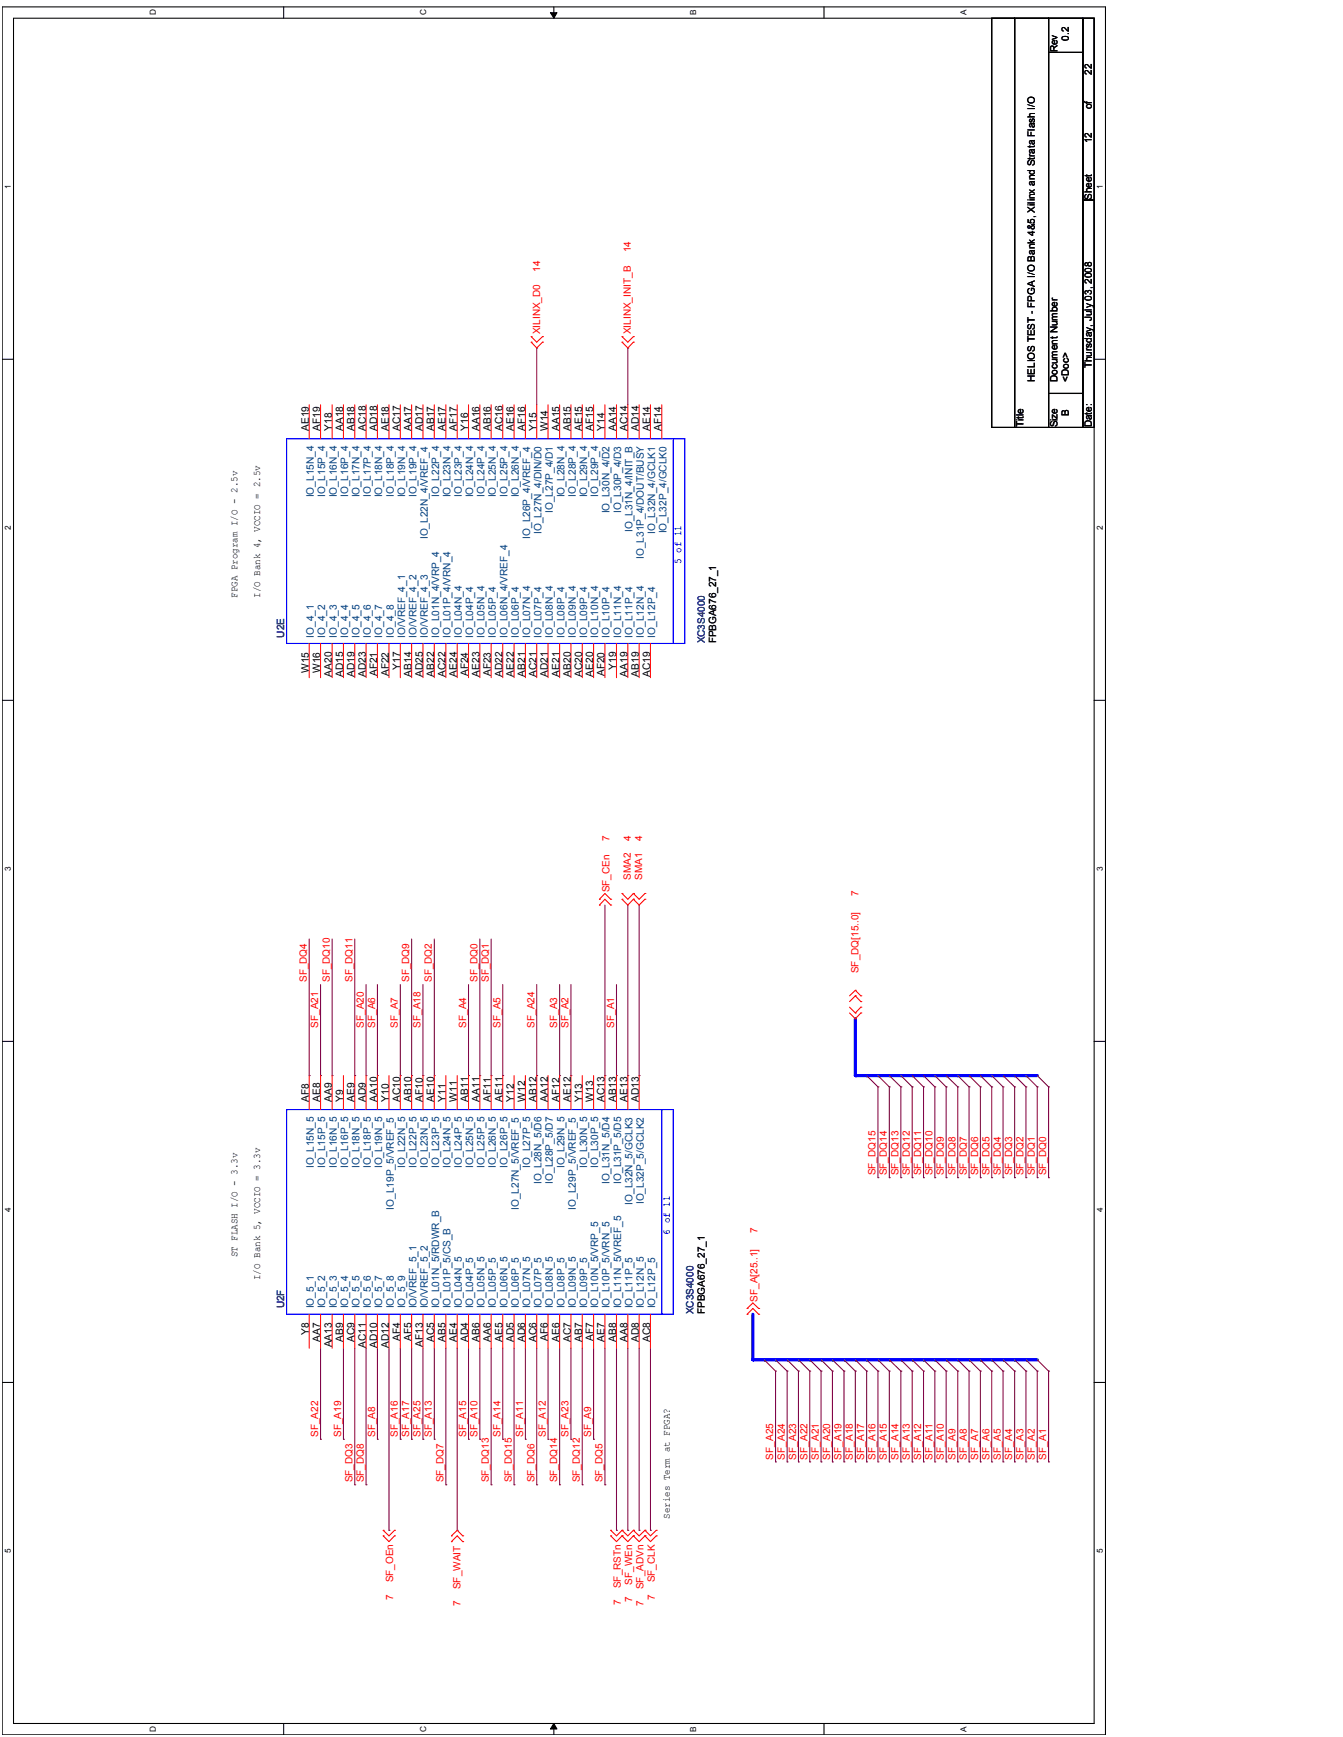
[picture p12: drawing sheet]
<svg xmlns="http://www.w3.org/2000/svg" width="216mm" height="279mm" viewBox="0 0 216 279" stroke-linecap="round" stroke-linejoin="round" font-family="sans-serif">
<path d="M.4 1.1h177.3v277.9h-177.3zM2.2 2.9h173.7v274.3h-173.7z" fill="none" stroke="#000" stroke-width=".17"/>
<g fill="#fff">
<path d="M.6 249.1h1.4v.7h-1.4z"/>
<path d="M176.1 249.1h1.5v.7h-1.5z"/>
</g>
<path d="M.4 222.4h1.8M175.9 222.4h1.8" fill="none" stroke="#000" stroke-width=".17"/>
<g fill="#fff">
<path d="M.6 194.2h1.4v.7h-1.4z"/>
<path d="M176.1 194.2h1.5v.7h-1.5z"/>
</g>
<path d="M.4 167.5h1.8M175.9 167.5h1.8" fill="none" stroke="#000" stroke-width=".17"/>
<g fill="#fff">
<path d="M.6 139.4h1.4v.7h-1.4z"/>
<path d="M176.1 139.4h1.5v.7h-1.5z"/>
</g>
<path d="M.4 112.6h1.8M175.9 112.6h1.8" fill="none" stroke="#000" stroke-width=".17"/>
<g fill="#fff">
<path d="M.6 84.5h1.4v.7h-1.4z"/>
<path d="M176.1 84.5h1.5v.7h-1.5z"/>
</g>
<path d="M.4 57.8h1.8M175.9 57.8h1.8" fill="none" stroke="#000" stroke-width=".17"/>
<g fill="#fff">
<path d="M.6 29.6h1.4v.8h-1.4z"/>
<path d="M176.1 29.6h1.5v.8h-1.5z"/>
<path d="M23.9 277.7h1.5v.9h-1.5z"/>
<path d="M23.9 1.5h1.5v1h-1.5z"/>
<path d="M67.3 277.7h1.5v.9h-1.5z"/>
<path d="M67.3 1.5h1.5v1h-1.5z"/>
</g>
<path d="M45.6 1.1v1.8M45.6 277.2v1.8" fill="none" stroke="#000" stroke-width=".17"/>
<g fill="#fff">
<path d="M110.7 277.7h1.5v.9h-1.5z"/>
<path d="M110.7 1.6h1.5v.9h-1.5z"/>
</g>
<path d="M89 1.1v1.8M89 277.2v1.8" fill="none" stroke="#000" stroke-width=".17"/>
<path d="M88.5 2h1l-.5 .9zM89 277.2l.5 .9h-1z" fill="#000"/>
<path d="M88.5 2h1l-.5 .9zM89 277.2l.5 .9h-1z" fill="none" stroke="#000" stroke-width=".16"/>
<g fill="#fff">
<path d="M154.2 277.7h1.5v.9h-1.5z"/>
<path d="M154.2 1.6h1.5v.9h-1.5z"/>
</g>
<path d="M132.5 1.1v1.8M132.5 277.2v1.8" fill="none" stroke="#000" stroke-width=".17"/>
<path d="M86.3 56h.1M86.3 56v9.1M100.9 56h.1M100.9 56v9.1" fill="none" stroke="#800040" stroke-width=".17"/>
<path d="M137.5 163.9v9.1" fill="none" stroke="#00f" stroke-width=".51"/>
<circle cx="137.5" cy="173" r=".25" fill="#00f"/>
<path d="M121 211.4v7.3" fill="none" stroke="#00f" stroke-width=".51"/>
<circle cx="121" cy="218.7" r=".25" fill="#00f"/>
<g fill="none" stroke="#800040" stroke-width=".17">
<path d="M49.7 151v22M51.5 158.4v14.6M53.4 151v22M57 151v22M58.9 158.4v14.6M60.7 158.4v14.6M64.4 158.4v14.6M66.2 151v22M68 158.4v14.6M69.8 151v22M75.3 158.4v14.6M77.1 151v22"/>
<path d="M79 151v22M80.8 158.4v14.6M86.3 158.4v14.6M90 158.4v14.6M91.8 158.4v14.6M97.2 145.6v27.4M99.1 158.4v14.6M49.7 173h.1M51.5 173h.1M53.4 173h.1M57 173h.1M58.9 173h.1"/>
<path d="M60.7 173h.1M64.4 173h.1M66.2 173h.1M68 173h.1M69.8 173h.1M75.3 173h.1M77.1 173h.1M79 173h.1M80.8 173h.1M86.3 173h.1M90 173h.1M91.8 173h.1"/>
<path d="M97.2 173h.1M99.1 173h.1M51.5 216.9v14.6M55.2 216.9v14.6M57 216.9v21.9M58.9 216.9v21.9M60.7 216.9v14.6M62.5 216.9v29.3M64.4 216.9v14.6M66.2 216.9v14.6M68 216.9v14.6M69.8 216.9v14.6"/>
<path d="M71.7 216.9v21.9M73.5 216.9v29.3M75.3 216.9v14.6M77.1 216.9v14.6M79 216.9v21.9M80.8 216.9v14.6M82.6 216.9v21.9M84.5 216.9v14.6M86.3 216.9v21.9M88.1 216.9v14.6M90 216.9v21.9M91.8 216.9v14.6"/>
<path d="M93.6 216.9v21.9M95.4 216.9v14.6M97.2 216.9v21.9M99.1 216.9v29.3M100.9 216.9v29.3M102.7 216.9v29.3M104.6 216.9v29.3M51.5 231.5h.1M55.2 231.5h.1M57 238.8h.1M58.9 238.8h.1M60.7 231.5h.1"/>
<path d="M64.4 231.5h.1M66.2 231.5h.1M68 231.5h.1M69.8 231.5h.1M71.7 238.8h.1M75.3 231.5h.1M77.1 231.5h.1M79 238.8h.1M80.8 231.5h.1M82.6 238.8h.1M84.5 231.5h.1M86.3 238.8h.1"/>
<path d="M88.1 231.5h.1M90 238.8h.1M91.8 231.5h.1M93.6 238.8h.1M95.4 231.5h.1M97.2 238.8h.1M124.7 235.2h.1M124.7 220.5v14.7M126.5 235.2h.1M126.5 220.5v14.7M128.4 235.2h.1M128.4 220.5v14.7"/>
<path d="M130.2 235.2h.1M130.2 220.5v14.7M132 235.2h.1M132 220.5v14.7M133.8 235.2h.1M133.8 220.5v14.7M135.7 235.2h.1M135.7 220.5v14.7M137.5 235.2h.1M137.5 220.5v14.7M139.3 235.2h.1M139.3 220.5v14.7"/>
<path d="M141.1 235.2h.1M141.1 220.5v14.7M143 235.2h.1M143 220.5v14.7M144.8 235.2h.1M144.8 220.5v14.7M146.6 235.2h.1M146.6 220.5v14.7M148.5 235.2h.1M148.5 220.5v14.7M150.3 235.2h.1M150.3 220.5v14.7"/>
<path d="M152.1 235.2h.1M152.1 220.5v14.7M154 235.2h.1M154 220.5v14.7M155.8 235.2h.1M155.8 220.5v14.7M157.6 235.2h.1M157.6 220.5v14.7M159.4 235.2h.1M159.4 220.5v14.7M161.2 235.2h.1M161.2 220.5v14.7"/>
<path d="M163.1 235.2h.1M163.1 220.5v14.7M164.9 235.2h.1M164.9 220.5v14.7M166.8 235.2h.1M166.8 220.5v14.7M168.6 235.2h.1M168.6 220.5v14.7M62.5 246.2h.1M73.5 246.2h.1M99.1 246.2h.1M100.9 246.2h.1"/>
<path d="M102.7 246.2h.1M104.6 246.2h.1"/>
</g>
<path d="M121 218.7h1.9" fill="none" stroke="#00f" stroke-width=".51"/>
<circle cx="121" cy="218.7" r=".25" fill="#00f"/>
<path d="M135.7 218.7h1.8" fill="none" stroke="#00f" stroke-width=".51"/>
<circle cx="135.7" cy="218.7" r=".25" fill="#00f"/>
<path d="M144.8 218.7h1.8" fill="none" stroke="#00f" stroke-width=".51"/>
<circle cx="144.8" cy="218.7" r=".25" fill="#00f"/>
<path d="M157.6 218.7h1.8" fill="none" stroke="#00f" stroke-width=".51"/>
<circle cx="157.6" cy="218.7" r=".25" fill="#00f"/>
<path d="M161.2 218.7h1.9" fill="none" stroke="#00f" stroke-width=".51"/>
<circle cx="161.2" cy="218.7" r=".25" fill="#00f"/>
<path d="M164.9 218.7h1.9" fill="none" stroke="#00f" stroke-width=".51"/>
<circle cx="164.9" cy="218.7" r=".25" fill="#00f"/>
<path d="M163.1 218.7h1.8" fill="none" stroke="#00f" stroke-width=".51"/>
<circle cx="163.1" cy="218.7" r=".25" fill="#00f"/>
<path d="M159.4 218.7h1.8" fill="none" stroke="#00f" stroke-width=".51"/>
<circle cx="159.4" cy="218.7" r=".25" fill="#00f"/>
<path d="M148.5 218.7h1.8" fill="none" stroke="#00f" stroke-width=".51"/>
<circle cx="148.5" cy="218.7" r=".25" fill="#00f"/>
<path d="M152.1 218.7h1.9" fill="none" stroke="#00f" stroke-width=".51"/>
<circle cx="152.1" cy="218.7" r=".25" fill="#00f"/>
<path d="M155.8 218.7h1.8" fill="none" stroke="#00f" stroke-width=".51"/>
<circle cx="155.8" cy="218.7" r=".25" fill="#00f"/>
<path d="M154 218.7h1.8" fill="none" stroke="#00f" stroke-width=".51"/>
<circle cx="154" cy="218.7" r=".25" fill="#00f"/>
<path d="M150.3 218.7h1.8" fill="none" stroke="#00f" stroke-width=".51"/>
<circle cx="150.3" cy="218.7" r=".25" fill="#00f"/>
<path d="M146.6 218.7h1.9" fill="none" stroke="#00f" stroke-width=".51"/>
<circle cx="146.6" cy="218.7" r=".25" fill="#00f"/>
<path d="M139.3 218.7h1.8" fill="none" stroke="#00f" stroke-width=".51"/>
<circle cx="139.3" cy="218.7" r=".25" fill="#00f"/>
<path d="M143 218.7h1.8" fill="none" stroke="#00f" stroke-width=".51"/>
<circle cx="143" cy="218.7" r=".25" fill="#00f"/>
<path d="M141.1 218.7h1.9" fill="none" stroke="#00f" stroke-width=".51"/>
<circle cx="141.1" cy="218.7" r=".25" fill="#00f"/>
<path d="M137.5 218.7h1.8" fill="none" stroke="#00f" stroke-width=".51"/>
<circle cx="137.5" cy="218.7" r=".25" fill="#00f"/>
<path d="M126.5 218.7h1.9" fill="none" stroke="#00f" stroke-width=".51"/>
<circle cx="126.5" cy="218.7" r=".25" fill="#00f"/>
<path d="M130.2 218.7h1.8" fill="none" stroke="#00f" stroke-width=".51"/>
<circle cx="130.2" cy="218.7" r=".25" fill="#00f"/>
<path d="M133.8 218.7h1.9" fill="none" stroke="#00f" stroke-width=".51"/>
<circle cx="133.8" cy="218.7" r=".25" fill="#00f"/>
<path d="M132 218.7h1.8" fill="none" stroke="#00f" stroke-width=".51"/>
<circle cx="132" cy="218.7" r=".25" fill="#00f"/>
<path d="M128.4 218.7h1.8" fill="none" stroke="#00f" stroke-width=".51"/>
<circle cx="128.4" cy="218.7" r=".25" fill="#00f"/>
<path d="M124.7 218.7h1.8" fill="none" stroke="#00f" stroke-width=".51"/>
<circle cx="124.7" cy="218.7" r=".25" fill="#00f"/>
<path d="M122.9 218.7h1.8" fill="none" stroke="#00f" stroke-width=".51"/>
<circle cx="122.9" cy="218.7" r=".25" fill="#00f"/>
<g fill="none" stroke="#800040" stroke-width=".17">
<path d="M141.1 174.8v14.6M143 174.8v14.6M144.8 174.8v14.6M146.6 174.8v14.6M148.5 174.8v14.6M150.3 174.8v14.6M152.1 174.8v14.6M154 174.8v14.6M155.8 174.8v14.6M157.6 174.8v14.6M159.4 174.8v14.6M161.2 174.8v14.6"/>
<path d="M163.1 174.8v14.6M164.9 174.8v14.6M166.8 174.8v14.6M168.6 174.8v14.6M141.1 189.4h.1M143 189.4h.1M144.8 189.4h.1M146.6 189.4h.1M148.5 189.4h.1M150.3 189.4h.1M152.1 189.4h.1M154 189.4h.1"/>
<path d="M155.8 189.4h.1M157.6 189.4h.1M159.4 189.4h.1M161.2 189.4h.1M163.1 189.4h.1M164.9 189.4h.1M166.8 189.4h.1M168.6 189.4h.1"/>
</g>
<path d="M137.5 173h1.8" fill="none" stroke="#00f" stroke-width=".51"/>
<circle cx="137.5" cy="173" r=".25" fill="#00f"/>
<path d="M146.6 173h1.9" fill="none" stroke="#00f" stroke-width=".51"/>
<circle cx="146.6" cy="173" r=".25" fill="#00f"/>
<path d="M150.3 173h1.8" fill="none" stroke="#00f" stroke-width=".51"/>
<circle cx="150.3" cy="173" r=".25" fill="#00f"/>
<path d="M152.1 173h1.9" fill="none" stroke="#00f" stroke-width=".51"/>
<circle cx="152.1" cy="173" r=".25" fill="#00f"/>
<path d="M155.8 173h1.8" fill="none" stroke="#00f" stroke-width=".51"/>
<circle cx="155.8" cy="173" r=".25" fill="#00f"/>
<path d="M159.4 173h1.8" fill="none" stroke="#00f" stroke-width=".51"/>
<circle cx="159.4" cy="173" r=".25" fill="#00f"/>
<path d="M163.1 173h1.8" fill="none" stroke="#00f" stroke-width=".51"/>
<circle cx="163.1" cy="173" r=".25" fill="#00f"/>
<path d="M164.9 173h1.9" fill="none" stroke="#00f" stroke-width=".51"/>
<circle cx="164.9" cy="173" r=".25" fill="#00f"/>
<path d="M161.2 173h1.9" fill="none" stroke="#00f" stroke-width=".51"/>
<circle cx="161.2" cy="173" r=".25" fill="#00f"/>
<path d="M157.6 173h1.8" fill="none" stroke="#00f" stroke-width=".51"/>
<circle cx="157.6" cy="173" r=".25" fill="#00f"/>
<path d="M154 173h1.8" fill="none" stroke="#00f" stroke-width=".51"/>
<circle cx="154" cy="173" r=".25" fill="#00f"/>
<path d="M148.5 173h1.8" fill="none" stroke="#00f" stroke-width=".51"/>
<circle cx="148.5" cy="173" r=".25" fill="#00f"/>
<path d="M141.1 173h1.9" fill="none" stroke="#00f" stroke-width=".51"/>
<circle cx="141.1" cy="173" r=".25" fill="#00f"/>
<path d="M144.8 173h1.8" fill="none" stroke="#00f" stroke-width=".51"/>
<circle cx="144.8" cy="173" r=".25" fill="#00f"/>
<path d="M143 173h1.8" fill="none" stroke="#00f" stroke-width=".51"/>
<circle cx="143" cy="173" r=".25" fill="#00f"/>
<path d="M139.3 173h1.8" fill="none" stroke="#00f" stroke-width=".51"/>
<circle cx="139.3" cy="173" r=".25" fill="#00f"/>
<g fill="none" stroke="#800040" stroke-width=".17">
<path d="M100.9 145.6v27.4M102.7 145.6v27.4M100.9 173h.1M102.7 173h.1M139.3 173l1.8 1.8M141.1 174.8h.1M141.1 173l1.9 1.8M143 174.8h.1M143 173l1.8 1.8M144.8 174.8h.1M144.8 173l1.8 1.8M146.6 174.8h.1"/>
<path d="M146.6 173l1.9 1.8M148.5 174.8h.1M148.5 173l1.8 1.8M150.3 174.8h.1M150.3 173l1.8 1.8M152.1 174.8h.1M152.1 173l1.9 1.8M154 174.8h.1M154 173l1.8 1.8M155.8 174.8h.1M155.8 173l1.8 1.8M157.6 174.8h.1"/>
<path d="M157.6 173l1.8 1.8M159.4 174.8h.1M159.4 173l1.8 1.8M161.2 174.8h.1M161.2 173l1.9 1.8M163.1 174.8h.1M163.1 173l1.8 1.8M164.9 174.8h.1M164.9 173l1.9 1.8M166.8 174.8h.1M166.8 173l1.8 1.8M168.6 174.8h.1"/>
<path d="M122.9 218.7l1.8 1.8M124.7 218.7l1.8 1.8M126.5 218.7l1.9 1.8M128.4 218.7l1.8 1.8M130.2 218.7l1.8 1.8M132 218.7l1.8 1.8M133.8 218.7l1.9 1.8M135.7 218.7l1.8 1.8M137.5 218.7l1.8 1.8M139.3 218.7l1.8 1.8M141.1 218.7l1.9 1.8M143 218.7l1.8 1.8"/>
<path d="M144.8 218.7l1.8 1.8M146.6 218.7l1.9 1.8M148.5 218.7l1.8 1.8M150.3 218.7l1.8 1.8M152.1 218.7l1.9 1.8M154 218.7l1.8 1.8M155.8 218.7l1.8 1.8M157.6 218.7l1.8 1.8M159.4 218.7l1.8 1.8M161.2 218.7l1.9 1.8M163.1 218.7l1.8 1.8M164.9 218.7l1.9 1.8"/>
<path d="M166.8 218.7l1.8 1.8M124.7 220.5h.1M126.5 220.5h.1M128.4 220.5h.1M130.2 220.5h.1M132 220.5h.1M133.8 220.5h.1M135.7 220.5h.1M137.5 220.5h.1M139.3 220.5h.1M141.1 220.5h.1M143 220.5h.1"/>
<path d="M144.8 220.5h.1M146.6 220.5h.1M148.5 220.5h.1M150.3 220.5h.1M152.1 220.5h.1M154 220.5h.1M155.8 220.5h.1M157.6 220.5h.1M159.4 220.5h.1M161.2 220.5h.1M163.1 220.5h.1M164.9 220.5h.1"/>
<path d="M166.8 220.5h.1M168.6 220.5h.1"/>
</g>
<g fill="none" stroke="#f00" stroke-width=".17">
<path d="M85.4 55h.1M85.4 54.1h.1M85.4 55l.9 1 .9-1M85.4 54.1l.9 .9 .9-.9M87.2 55h.1M87.2 54.1h.1M100 55h.1M100 54.1h.1M100 55l.9 1 .9-1M100 54.1l.9 .9 .9-.9M101.8 55h.1M101.8 54.1h.1"/>
<path d="M49.7 65.1v5.5M51.5 65.1v5.5M53.4 65.1v5.5M55.2 65.1v5.5M57 65.1v5.5M58.9 65.1v5.5M60.7 65.1v5.5M62.5 65.1v5.5M64.4 65.1v5.5M66.2 65.1v5.5M68 65.1v5.5M69.8 65.1v5.5"/>
<path d="M71.7 65.1v5.5M73.5 65.1v5.5M75.3 65.1v5.5M77.1 65.1v5.5M79 65.1v5.5M80.8 65.1v5.5M82.6 65.1v5.5M84.5 65.1v5.5M86.3 65.1v5.5M88.1 65.1v5.5M90 65.1v5.5M91.8 65.1v5.5"/>
<path d="M93.6 65.1v5.5M95.4 65.1v5.5M97.2 65.1v5.5M99.1 65.1v5.5M100.9 65.1v5.5M102.7 65.1v5.5M104.6 65.1v5.5M106.4 65.1v5.5M49.7 103.5v5.5M51.5 103.5v5.5M53.4 103.5v5.5M55.2 103.5v5.5"/>
<path d="M57 103.5v5.5M58.9 103.5v5.5M60.7 103.5v5.5M62.5 103.5v5.5M64.4 103.5v5.5M66.2 103.5v5.5M68 103.5v5.5M69.8 103.5v5.5M71.7 103.5v5.5M73.5 103.5v5.5M75.3 103.5v5.5M77.1 103.5v5.5"/>
<path d="M79 103.5v5.5M80.8 103.5v5.5M82.6 103.5v5.5M84.5 103.5v5.5M86.3 103.5v5.5M88.1 103.5v5.5M90 103.5v5.5M91.8 103.5v5.5M93.6 103.5v5.5M95.4 103.5v5.5M97.2 103.5v5.5M99.1 103.5v5.5"/>
<path d="M100.9 103.5v5.5M102.7 103.5v5.5M104.6 103.5v5.5M96.4 144.7h.1M96.4 145.6h.1M96.4 144.7l.8-1 1 1M96.4 145.6l.8-.9 1 .9M98.2 144.7h.1M98.2 145.6h.1M100 144.7h.1M100 143.7h.1M100 144.7l.9 .9 .9-.9"/>
<path d="M100 143.7l.9 1 .9-1M101.8 144.7h.1M101.8 143.7h.1M101.8 144.7l.9 .9 1-.9M101.8 143.7l.9 1 1-1M103.7 144.7h.1M103.7 143.7h.1M137.5 159.3h.1M137.5 159.3l.9 .9M137.5 159.3l-.9 .9M49.7 173v5.5M51.5 173v5.5"/>
<path d="M53.4 173v5.5M55.2 173v5.5M57 173v5.5M58.9 173v5.5M60.7 173v5.5M62.5 173v5.5M64.4 173v5.5M66.2 173v5.5M68 173v5.5M69.8 173v5.5M71.7 173v5.5M73.5 173v5.5"/>
<path d="M75.3 173v5.5M77.1 173v5.5M79 173v5.5M80.8 173v5.5M82.6 173v5.5M84.5 173v5.5M86.3 173v5.5M88.1 173v5.5M90 173v5.5M91.8 173v5.5M93.6 173v5.5M95.4 173v5.5"/>
<path d="M97.2 173v5.5M99.1 173v5.5M100.9 173v5.5M102.7 173v5.5M136.6 162.9l.9 1M136.6 162l.9 .9M137.5 163.9h.1M137.5 162.9h.1M137.5 160.2h.1M137.5 160.2l.9 .9M137.5 160.2l-.9 .9M138.4 162.9h.1"/>
<path d="M138.4 161.1h.1M138.4 160.2h.1M138.4 162h.1M138.4 162.9l-.9 1M138.4 162l-.9 .9M49.7 211.4v5.5M51.5 211.4v5.5M53.4 211.4v5.5M55.2 211.4v5.5M57 211.4v5.5M58.9 211.4v5.5M60.7 211.4v5.5"/>
<path d="M62.5 211.4v5.5M64.4 211.4v5.5M66.2 211.4v5.5M68 211.4v5.5M69.8 211.4v5.5M71.7 211.4v5.5M73.5 211.4v5.5M75.3 211.4v5.5M77.1 211.4v5.5M79 211.4v5.5M80.8 211.4v5.5M82.6 211.4v5.5"/>
<path d="M84.5 211.4v5.5M86.3 211.4v5.5M88.1 211.4v5.5M90 211.4v5.5M91.8 211.4v5.5M93.6 211.4v5.5M95.4 211.4v5.5M97.2 211.4v5.5M99.1 211.4v5.5M100.9 211.4v5.5M102.7 211.4v5.5M104.6 211.4v5.5"/>
<path d="M120.1 210.5h.1M120.1 211.4h.1M120.1 210.5l.9-.9 1 .9M120.1 211.4l.9-.9 1 .9M122 210.5h.1M122 211.4h.1M61.6 247h.1M61.6 246.2h.1M61.6 247l.9 1 .9-1M61.6 246.2l.9 .8 .9-.8M63.4 247h.1M63.4 246.2h.1"/>
<path d="M72.6 247h.1M72.6 248h.1M72.6 247l.9-.8 .9 .8M72.6 248l.9-1 .9 1M74.4 247h.1M74.4 248h.1M98.2 247h.1M98.2 246.2h.1M98.2 247l.9 1 .9-1M98.2 246.2l.9 .8 .9-.8M100 247h.1M100 246.2h.1"/>
<path d="M100 247l.9 1 .9-1M100 246.2l.9 .8 .9-.8M101.8 247h.1M101.8 246.2h.1M101.8 247l.9 1 1-1M101.8 246.2l.9 .8 1-.8M103.7 247h.1M103.7 246.2h.1M103.7 247l.9 1 .9-1M103.7 246.2l.9 .8 .9-.8M105.5 247h.1M105.5 246.2h.1"/>
</g>
<path d="M159.4 2.9h3.7v65.9h-3.7zM163.1 2.9h5.5v65.9h-5.5zM168.6 8.4h5.5v54.9h-5.5zM168.6 2.9h5.5v5.5h-5.5zM174.1 2.9h1.8v29.3h-1.8zM174.1 32.2h1.8v36.6h-1.8zM168.6 63.3h5.5v5.5h-5.5z" fill="none" stroke="#000" stroke-width=".17"/>
<path d="M46.1 70.6h64v32.9h-64zM108.3 70.6h.1M108.3 70.6v32.9M46.1 178.5h62.2v32.9h-62.2zM106.4 178.5h.1M106.4 178.5v32.9" fill="none" stroke="#00f" stroke-width=".17"/>
<g font-size="1.7">
<text x="49.7" y="69.3" transform="rotate(-90 49.7 69.3)">AE19</text>
<text x="51.5" y="69.3" transform="rotate(-90 51.5 69.3)">AF19</text>
<text x="53.3" y="69.3" transform="rotate(-90 53.3 69.3)">Y18</text>
<text x="55.2" y="69.3" transform="rotate(-90 55.2 69.3)">AA18</text>
<text x="57" y="69.3" transform="rotate(-90 57 69.3)">AB18</text>
<text x="58.8" y="69.3" transform="rotate(-90 58.8 69.3)">AC18</text>
<text x="60.6" y="69.3" transform="rotate(-90 60.6 69.3)">AD18</text>
<text x="62.5" y="69.3" transform="rotate(-90 62.5 69.3)">AE18</text>
<text x="64.3" y="69.3" transform="rotate(-90 64.3 69.3)">AC17</text>
<text x="66.1" y="69.3" transform="rotate(-90 66.1 69.3)">AA17</text>
<text x="68" y="69.3" transform="rotate(-90 68 69.3)">AD17</text>
<text x="69.8" y="69.3" transform="rotate(-90 69.8 69.3)">AB17</text>
<text x="71.6" y="69.3" transform="rotate(-90 71.6 69.3)">AE17</text>
<text x="73.5" y="69.3" transform="rotate(-90 73.5 69.3)">AF17</text>
<text x="75.3" y="69.3" transform="rotate(-90 75.3 69.3)">Y16</text>
<text x="77.1" y="69.3" transform="rotate(-90 77.1 69.3)">AA16</text>
<text x="78.9" y="69.3" transform="rotate(-90 78.9 69.3)">AB16</text>
<text x="80.8" y="69.3" transform="rotate(-90 80.8 69.3)">AC16</text>
<text x="82.6" y="69.3" transform="rotate(-90 82.6 69.3)">AE16</text>
<text x="84.4" y="69.3" transform="rotate(-90 84.4 69.3)">AF16</text>
<text x="86.2" y="69.3" transform="rotate(-90 86.2 69.3)">Y15</text>
<text x="88.1" y="69.3" transform="rotate(-90 88.1 69.3)">W14</text>
<text x="89.9" y="69.3" transform="rotate(-90 89.9 69.3)">AA15</text>
<text x="91.7" y="69.3" transform="rotate(-90 91.7 69.3)">AB15</text>
<text x="93.6" y="69.3" transform="rotate(-90 93.6 69.3)">AE15</text>
<text x="95.4" y="69.3" transform="rotate(-90 95.4 69.3)">AF15</text>
<text x="97.2" y="69.3" transform="rotate(-90 97.2 69.3)">Y14</text>
<text x="99.1" y="69.3" transform="rotate(-90 99.1 69.3)">AA14</text>
<text x="100.9" y="69.3" transform="rotate(-90 100.9 69.3)">AC14</text>
<text x="102.7" y="69.3" transform="rotate(-90 102.7 69.3)">AD14</text>
<text x="104.5" y="69.3" transform="rotate(-90 104.5 69.3)">AE14</text>
<text x="106.3" y="69.3" transform="rotate(-90 106.3 69.3)">AF14</text>
<text x="64.3" y="107.7" transform="rotate(-90 64.3 107.7)">Y17</text>
<text x="99.1" y="107.7" transform="rotate(-90 99.1 107.7)">Y19</text>
<text x="49.7" y="108.2" transform="rotate(-90 49.7 108.2)">W15</text>
<text x="51.5" y="108.2" transform="rotate(-90 51.5 108.2)">W16</text>
<text x="53.3" y="108.8" transform="rotate(-90 53.3 108.8)">AA20</text>
<text x="55.2" y="108.9" transform="rotate(-90 55.2 108.9)">AD15</text>
<text x="57" y="108.9" transform="rotate(-90 57 108.9)">AD19</text>
<text x="58.8" y="108.9" transform="rotate(-90 58.8 108.9)">AD23</text>
<text x="60.6" y="108.8" transform="rotate(-90 60.6 108.8)">AF21</text>
<text x="62.5" y="108.8" transform="rotate(-90 62.5 108.8)">AF22</text>
<text x="66.1" y="108.8" transform="rotate(-90 66.1 108.8)">AB14</text>
<text x="68" y="108.9" transform="rotate(-90 68 108.9)">AD25</text>
<text x="69.8" y="108.8" transform="rotate(-90 69.8 108.8)">AB22</text>
<text x="71.6" y="108.9" transform="rotate(-90 71.6 108.9)">AC22</text>
<text x="73.5" y="108.8" transform="rotate(-90 73.5 108.8)">AE24</text>
<text x="75.3" y="108.8" transform="rotate(-90 75.3 108.8)">AF24</text>
<text x="77.1" y="108.8" transform="rotate(-90 77.1 108.8)">AE23</text>
<text x="78.9" y="108.8" transform="rotate(-90 78.9 108.8)">AF23</text>
<text x="80.8" y="108.9" transform="rotate(-90 80.8 108.9)">AD22</text>
<text x="82.6" y="108.8" transform="rotate(-90 82.6 108.8)">AE22</text>
<text x="84.4" y="108.8" transform="rotate(-90 84.4 108.8)">AB21</text>
<text x="86.2" y="108.9" transform="rotate(-90 86.2 108.9)">AC21</text>
<text x="88.1" y="108.9" transform="rotate(-90 88.1 108.9)">AD21</text>
<text x="89.9" y="108.8" transform="rotate(-90 89.9 108.8)">AE21</text>
<text x="91.7" y="108.8" transform="rotate(-90 91.7 108.8)">AB20</text>
<text x="93.6" y="108.9" transform="rotate(-90 93.6 108.9)">AC20</text>
<text x="95.4" y="108.8" transform="rotate(-90 95.4 108.8)">AE20</text>
<text x="97.2" y="108.8" transform="rotate(-90 97.2 108.8)">AF20</text>
<text x="100.9" y="108.8" transform="rotate(-90 100.9 108.8)">AA19</text>
<text x="102.7" y="108.8" transform="rotate(-90 102.7 108.8)">AB19</text>
<text x="104.5" y="108.9" transform="rotate(-90 104.5 108.9)">AC19</text>
<text x="49.7" y="177.2" transform="rotate(-90 49.7 177.2)">AF8</text>
<text x="51.5" y="177.2" transform="rotate(-90 51.5 177.2)">AE8</text>
<text x="53.3" y="177.2" transform="rotate(-90 53.3 177.2)">AA9</text>
<text x="55.2" y="177.2" transform="rotate(-90 55.2 177.2)">Y9</text>
<text x="57" y="177.2" transform="rotate(-90 57 177.2)">AE9</text>
<text x="58.8" y="177.2" transform="rotate(-90 58.8 177.2)">AD9</text>
<text x="60.6" y="177.2" transform="rotate(-90 60.6 177.2)">AA10</text>
<text x="62.5" y="177.2" transform="rotate(-90 62.5 177.2)">Y10</text>
<text x="64.3" y="177.2" transform="rotate(-90 64.3 177.2)">AC10</text>
<text x="66.1" y="177.2" transform="rotate(-90 66.1 177.2)">AB10</text>
<text x="68" y="177.2" transform="rotate(-90 68 177.2)">AF10</text>
<text x="69.8" y="177.2" transform="rotate(-90 69.8 177.2)">AE10</text>
<text x="71.6" y="177.2" transform="rotate(-90 71.6 177.2)">Y11</text>
<text x="73.5" y="177.2" transform="rotate(-90 73.5 177.2)">W11</text>
<text x="75.3" y="177.2" transform="rotate(-90 75.3 177.2)">AB11</text>
<text x="77.1" y="177.2" transform="rotate(-90 77.1 177.2)">AA11</text>
<text x="78.9" y="177.2" transform="rotate(-90 78.9 177.2)">AF11</text>
<text x="80.8" y="177.2" transform="rotate(-90 80.8 177.2)">AE11</text>
<text x="82.6" y="177.2" transform="rotate(-90 82.6 177.2)">Y12</text>
<text x="84.4" y="177.2" transform="rotate(-90 84.4 177.2)">W12</text>
<text x="86.2" y="177.2" transform="rotate(-90 86.2 177.2)">AB12</text>
<text x="88.1" y="177.2" transform="rotate(-90 88.1 177.2)">AA12</text>
<text x="89.9" y="177.2" transform="rotate(-90 89.9 177.2)">AF12</text>
<text x="91.7" y="177.2" transform="rotate(-90 91.7 177.2)">AE12</text>
<text x="93.6" y="177.2" transform="rotate(-90 93.6 177.2)">Y13</text>
<text x="95.4" y="177.2" transform="rotate(-90 95.4 177.2)">W13</text>
<text x="97.2" y="177.2" transform="rotate(-90 97.2 177.2)">AC13</text>
<text x="99.1" y="177.2" transform="rotate(-90 99.1 177.2)">AB13</text>
<text x="100.9" y="177.2" transform="rotate(-90 100.9 177.2)">AE13</text>
<text x="102.7" y="177.2" transform="rotate(-90 102.7 177.2)">AD13</text>
<text x="49.7" y="214.7" transform="rotate(-90 49.7 214.7)">Y8</text>
<text x="51.5" y="215.8" transform="rotate(-90 51.5 215.8)">AA7</text>
<text x="55.2" y="215.8" transform="rotate(-90 55.2 215.8)">AB9</text>
<text x="57" y="215.9" transform="rotate(-90 57 215.9)">AC9</text>
<text x="64.3" y="215.7" transform="rotate(-90 64.3 215.7)">AF4</text>
<text x="66.1" y="215.7" transform="rotate(-90 66.1 215.7)">AF5</text>
<text x="69.8" y="215.9" transform="rotate(-90 69.8 215.9)">AC5</text>
<text x="71.6" y="215.8" transform="rotate(-90 71.6 215.8)">AB5</text>
<text x="73.5" y="215.8" transform="rotate(-90 73.5 215.8)">AE4</text>
<text x="75.3" y="215.9" transform="rotate(-90 75.3 215.9)">AD4</text>
<text x="77.1" y="215.8" transform="rotate(-90 77.1 215.8)">AB6</text>
<text x="78.9" y="215.8" transform="rotate(-90 78.9 215.8)">AA6</text>
<text x="80.8" y="215.8" transform="rotate(-90 80.8 215.8)">AE5</text>
<text x="82.6" y="215.9" transform="rotate(-90 82.6 215.9)">AD5</text>
<text x="84.4" y="215.9" transform="rotate(-90 84.4 215.9)">AD6</text>
<text x="86.2" y="215.9" transform="rotate(-90 86.2 215.9)">AC6</text>
<text x="88.1" y="215.7" transform="rotate(-90 88.1 215.7)">AF6</text>
<text x="89.9" y="215.8" transform="rotate(-90 89.9 215.8)">AE6</text>
<text x="91.7" y="215.9" transform="rotate(-90 91.7 215.9)">AC7</text>
<text x="93.6" y="215.8" transform="rotate(-90 93.6 215.8)">AB7</text>
<text x="95.4" y="215.7" transform="rotate(-90 95.4 215.7)">AF7</text>
<text x="97.2" y="215.8" transform="rotate(-90 97.2 215.8)">AE7</text>
<text x="99.1" y="215.8" transform="rotate(-90 99.1 215.8)">AB8</text>
<text x="100.9" y="215.8" transform="rotate(-90 100.9 215.8)">AA8</text>
<text x="102.7" y="215.9" transform="rotate(-90 102.7 215.9)">AD8</text>
<text x="104.5" y="215.9" transform="rotate(-90 104.5 215.9)">AC8</text>
<text x="53.3" y="216.7" transform="rotate(-90 53.3 216.7)">AA13</text>
<text x="58.8" y="216.8" transform="rotate(-90 58.8 216.8)">AC11</text>
<text x="60.6" y="216.8" transform="rotate(-90 60.6 216.8)">AD10</text>
<text x="62.5" y="216.8" transform="rotate(-90 62.5 216.8)">AD12</text>
<text x="68" y="216.7" transform="rotate(-90 68 216.7)">AF13</text>
</g>
<g font-size="1.7" fill="#004080">
<text x="50.5" y="80" transform="rotate(-90 50.5 80)">IO_L15N_4</text>
<text x="52.3" y="79.9" transform="rotate(-90 52.3 79.9)">IO_L15P_4</text>
<text x="54.2" y="80" transform="rotate(-90 54.2 80)">IO_L16N_4</text>
<text x="56" y="79.9" transform="rotate(-90 56 79.9)">IO_L16P_4</text>
<text x="57.8" y="80" transform="rotate(-90 57.8 80)">IO_L17N_4</text>
<text x="59.6" y="79.9" transform="rotate(-90 59.6 79.9)">IO_L17P_4</text>
<text x="61.4" y="80" transform="rotate(-90 61.4 80)">IO_L18N_4</text>
<text x="63.3" y="79.9" transform="rotate(-90 63.3 79.9)">IO_L18P_4</text>
<text x="65.1" y="80" transform="rotate(-90 65.1 80)">IO_L19N_4</text>
<text x="66.9" y="79.9" transform="rotate(-90 66.9 79.9)">IO_L19P_4</text>
<text x="70.6" y="79.9" transform="rotate(-90 70.6 79.9)">IO_L22P_4</text>
<text x="72.4" y="80" transform="rotate(-90 72.4 80)">IO_L23N_4</text>
<text x="74.3" y="79.9" transform="rotate(-90 74.3 79.9)">IO_L23P_4</text>
<text x="76.1" y="80" transform="rotate(-90 76.1 80)">IO_L24N_4</text>
<text x="77.9" y="79.9" transform="rotate(-90 77.9 79.9)">IO_L24P_4</text>
<text x="79.7" y="80" transform="rotate(-90 79.7 80)">IO_L25N_4</text>
<text x="81.6" y="79.9" transform="rotate(-90 81.6 79.9)">IO_L25P_4</text>
<text x="83.4" y="80" transform="rotate(-90 83.4 80)">IO_L26N_4</text>
<text x="88.9" y="82.5" transform="rotate(-90 88.9 82.5)">IO_L27P_4/D1</text>
<text x="90.7" y="80" transform="rotate(-90 90.7 80)">IO_L28N_4</text>
<text x="92.5" y="79.9" transform="rotate(-90 92.5 79.9)">IO_L28P_4</text>
<text x="94.4" y="80" transform="rotate(-90 94.4 80)">IO_L29N_4</text>
<text x="96.2" y="79.9" transform="rotate(-90 96.2 79.9)">IO_L29P_4</text>
<text x="98" y="82.6" transform="rotate(-90 98 82.6)">IO_L30N_4/D2</text>
<text x="99.9" y="82.5" transform="rotate(-90 99.9 82.5)">IO_L30P_4/D3</text>
<text x="68.8" y="86.7" transform="rotate(-90 68.8 86.7)">IO_L22N_4/VREF_4</text>
<text x="85.2" y="86.7" transform="rotate(-90 85.2 86.7)">IO_L26P_4/VREF_4</text>
<text x="87" y="85.9" transform="rotate(-90 87 85.9)">IO_L27N_4/DIN/D0</text>
<text x="101.7" y="85.6" transform="rotate(-90 101.7 85.6)">IO_L31N_4/INIT_B</text>
<text x="103.5" y="89.9" transform="rotate(-90 103.5 89.9)">IO_L31P_4/DOUT/BUSY</text>
<text x="105.3" y="85.9" transform="rotate(-90 105.3 85.9)">IO_L32N_4/GCLK1</text>
<text x="107.2" y="85.8" transform="rotate(-90 107.2 85.8)">IO_L32P_4/GCLK0</text>
<text x="50.5" y="102.6" transform="rotate(-90 50.5 102.6)">IO_4_1</text>
<text x="52.3" y="102.6" transform="rotate(-90 52.3 102.6)">IO_4_2</text>
<text x="54.2" y="102.6" transform="rotate(-90 54.2 102.6)">IO_4_3</text>
<text x="56" y="102.6" transform="rotate(-90 56 102.6)">IO_4_4</text>
<text x="57.8" y="102.6" transform="rotate(-90 57.8 102.6)">IO_4_5</text>
<text x="59.6" y="102.6" transform="rotate(-90 59.6 102.6)">IO_4_6</text>
<text x="61.4" y="102.6" transform="rotate(-90 61.4 102.6)">IO_4_7</text>
<text x="63.3" y="102.6" transform="rotate(-90 63.3 102.6)">IO_4_8</text>
<text x="65.1" y="102.6" transform="rotate(-90 65.1 102.6)">IO/VREF_4_1</text>
<text x="66.9" y="102.6" transform="rotate(-90 66.9 102.6)">IO/VREF_4_2</text>
<text x="68.8" y="102.6" transform="rotate(-90 68.8 102.6)">IO/VREF_4_3</text>
<text x="70.6" y="102.6" transform="rotate(-90 70.6 102.6)">IO_L01N_4/VRP_4</text>
<text x="72.4" y="102.6" transform="rotate(-90 72.4 102.6)">IO_L01P_4/VRN_4</text>
<text x="74.3" y="102.6" transform="rotate(-90 74.3 102.6)">IO_L04N_4</text>
<text x="76.1" y="102.6" transform="rotate(-90 76.1 102.6)">IO_L04P_4</text>
<text x="77.9" y="102.6" transform="rotate(-90 77.9 102.6)">IO_L05N_4</text>
<text x="79.7" y="102.6" transform="rotate(-90 79.7 102.6)">IO_L05P_4</text>
<text x="81.6" y="102.6" transform="rotate(-90 81.6 102.6)">IO_L06N_4/VREF_4</text>
<text x="83.4" y="102.6" transform="rotate(-90 83.4 102.6)">IO_L06P_4</text>
<text x="85.2" y="102.6" transform="rotate(-90 85.2 102.6)">IO_L07N_4</text>
<text x="87" y="102.6" transform="rotate(-90 87 102.6)">IO_L07P_4</text>
<text x="88.9" y="102.6" transform="rotate(-90 88.9 102.6)">IO_L08N_4</text>
<text x="90.7" y="102.6" transform="rotate(-90 90.7 102.6)">IO_L08P_4</text>
<text x="92.5" y="102.6" transform="rotate(-90 92.5 102.6)">IO_L09N_4</text>
<text x="94.4" y="102.6" transform="rotate(-90 94.4 102.6)">IO_L09P_4</text>
<text x="96.2" y="102.6" transform="rotate(-90 96.2 102.6)">IO_L10N_4</text>
<text x="98" y="102.6" transform="rotate(-90 98 102.6)">IO_L10P_4</text>
<text x="99.9" y="102.6" transform="rotate(-90 99.9 102.6)">IO_L11N_4</text>
<text x="101.7" y="102.6" transform="rotate(-90 101.7 102.6)">IO_L11P_4</text>
<text x="103.5" y="102.6" transform="rotate(-90 103.5 102.6)">IO_L12N_4</text>
<text x="105.3" y="102.6" transform="rotate(-90 105.3 102.6)">IO_L12P_4</text>
<text x="50.5" y="187.9" transform="rotate(-90 50.5 187.9)">IO_L15N_5</text>
<text x="52.3" y="187.8" transform="rotate(-90 52.3 187.8)">IO_L15P_5</text>
<text x="54.2" y="187.9" transform="rotate(-90 54.2 187.9)">IO_L16N_5</text>
<text x="56" y="187.8" transform="rotate(-90 56 187.8)">IO_L16P_5</text>
<text x="57.8" y="187.9" transform="rotate(-90 57.8 187.9)">IO_L18N_5</text>
<text x="59.6" y="187.8" transform="rotate(-90 59.6 187.8)">IO_L18P_5</text>
<text x="61.4" y="187.9" transform="rotate(-90 61.4 187.9)">IO_L19N_5</text>
<text x="65.1" y="187.9" transform="rotate(-90 65.1 187.9)">IO_L22N_5</text>
<text x="66.9" y="187.8" transform="rotate(-90 66.9 187.8)">IO_L22P_5</text>
<text x="68.8" y="187.9" transform="rotate(-90 68.8 187.9)">IO_L23N_5</text>
<text x="70.6" y="187.8" transform="rotate(-90 70.6 187.8)">IO_L23P_5</text>
<text x="72.4" y="187.9" transform="rotate(-90 72.4 187.9)">IO_L24N_5</text>
<text x="74.3" y="187.8" transform="rotate(-90 74.3 187.8)">IO_L24P_5</text>
<text x="76.1" y="187.9" transform="rotate(-90 76.1 187.9)">IO_L25N_5</text>
<text x="77.9" y="187.8" transform="rotate(-90 77.9 187.8)">IO_L25P_5</text>
<text x="79.7" y="187.9" transform="rotate(-90 79.7 187.9)">IO_L26N_5</text>
<text x="81.6" y="187.8" transform="rotate(-90 81.6 187.8)">IO_L26P_5</text>
<text x="85.2" y="187.8" transform="rotate(-90 85.2 187.8)">IO_L27P_5</text>
<text x="87" y="190.5" transform="rotate(-90 87 190.5)">IO_L28N_5/D6</text>
<text x="88.9" y="190.4" transform="rotate(-90 88.9 190.4)">IO_L28P_5/D7</text>
<text x="90.7" y="187.9" transform="rotate(-90 90.7 187.9)">IO_L29N_5</text>
<text x="94.4" y="187.9" transform="rotate(-90 94.4 187.9)">IO_L30N_5</text>
<text x="96.2" y="187.8" transform="rotate(-90 96.2 187.8)">IO_L30P_5</text>
<text x="98" y="190.5" transform="rotate(-90 98 190.5)">IO_L31N_5/D4</text>
<text x="99.9" y="190.4" transform="rotate(-90 99.9 190.4)">IO_L31P_5/D5</text>
<text x="63.3" y="194.6" transform="rotate(-90 63.3 194.6)">IO_L19P_5/VREF_5</text>
<text x="83.4" y="194.6" transform="rotate(-90 83.4 194.6)">IO_L27N_5/VREF_5</text>
<text x="92.5" y="194.6" transform="rotate(-90 92.5 194.6)">IO_L29P_5/VREF_5</text>
<text x="101.7" y="193.8" transform="rotate(-90 101.7 193.8)">IO_L32N_5/GCLK3</text>
<text x="103.5" y="193.7" transform="rotate(-90 103.5 193.7)">IO_L32P_5/GCLK2</text>
<text x="50.5" y="210.5" transform="rotate(-90 50.5 210.5)">IO_5_1</text>
<text x="52.3" y="210.5" transform="rotate(-90 52.3 210.5)">IO_5_2</text>
<text x="54.2" y="210.5" transform="rotate(-90 54.2 210.5)">IO_5_3</text>
<text x="56" y="210.5" transform="rotate(-90 56 210.5)">IO_5_4</text>
<text x="57.8" y="210.5" transform="rotate(-90 57.8 210.5)">IO_5_5</text>
<text x="59.6" y="210.5" transform="rotate(-90 59.6 210.5)">IO_5_6</text>
<text x="61.4" y="210.5" transform="rotate(-90 61.4 210.5)">IO_5_7</text>
<text x="63.3" y="210.5" transform="rotate(-90 63.3 210.5)">IO_5_8</text>
<text x="65.1" y="210.5" transform="rotate(-90 65.1 210.5)">IO_5_9</text>
<text x="66.9" y="210.5" transform="rotate(-90 66.9 210.5)">IO/VREF_5_1</text>
<text x="68.8" y="210.5" transform="rotate(-90 68.8 210.5)">IO/VREF_5_2</text>
<text x="70.6" y="210.5" transform="rotate(-90 70.6 210.5)">IO_L01N_5/RDWR_B</text>
<text x="72.4" y="210.5" transform="rotate(-90 72.4 210.5)">IO_L01P_5/CS_B</text>
<text x="74.3" y="210.5" transform="rotate(-90 74.3 210.5)">IO_L04N_5</text>
<text x="76.1" y="210.5" transform="rotate(-90 76.1 210.5)">IO_L04P_5</text>
<text x="77.9" y="210.5" transform="rotate(-90 77.9 210.5)">IO_L05N_5</text>
<text x="79.7" y="210.5" transform="rotate(-90 79.7 210.5)">IO_L05P_5</text>
<text x="81.6" y="210.5" transform="rotate(-90 81.6 210.5)">IO_L06N_5</text>
<text x="83.4" y="210.5" transform="rotate(-90 83.4 210.5)">IO_L06P_5</text>
<text x="85.2" y="210.5" transform="rotate(-90 85.2 210.5)">IO_L07N_5</text>
<text x="87" y="210.5" transform="rotate(-90 87 210.5)">IO_L07P_5</text>
<text x="88.9" y="210.5" transform="rotate(-90 88.9 210.5)">IO_L08N_5</text>
<text x="90.7" y="210.5" transform="rotate(-90 90.7 210.5)">IO_L08P_5</text>
<text x="92.5" y="210.5" transform="rotate(-90 92.5 210.5)">IO_L09N_5</text>
<text x="94.4" y="210.5" transform="rotate(-90 94.4 210.5)">IO_L09P_5</text>
<text x="96.2" y="210.5" transform="rotate(-90 96.2 210.5)">IO_L10N_5/VRP_5</text>
<text x="98" y="210.5" transform="rotate(-90 98 210.5)">IO_L10P_5/VRN_5</text>
<text x="99.9" y="210.5" transform="rotate(-90 99.9 210.5)">IO_L11N_5/VREF_5</text>
<text x="101.7" y="210.5" transform="rotate(-90 101.7 210.5)">IO_L11P_5</text>
<text x="103.5" y="210.5" transform="rotate(-90 103.5 210.5)">IO_L12N_5</text>
<text x="105.3" y="210.5" transform="rotate(-90 105.3 210.5)">IO_L12P_5</text>
</g>
<g font-size="1.6">
<text x="170" y="8.4" transform="rotate(-90 170 8.4)">Rev</text>
<text x="171.8" y="6.6" transform="rotate(-90 171.8 6.6)">0.2</text>
<text x="175.5" y="17.6" transform="rotate(-90 175.5 17.6)">of</text>
<text x="175.5" y="12.1" transform="rotate(-90 175.5 12.1)">22</text>
<text x="175.5" y="23" transform="rotate(-90 175.5 23)">12</text>
<text x="175.5" y="32.2" transform="rotate(-90 175.5 32.2)">Sheet</text>
<text x="175.5" y="59.3" transform="rotate(-90 175.5 59.3)">Thursday, July 03, 2008</text>
<text x="166.4" y="61.4" transform="rotate(-90 166.4 61.4)">HELIOS TEST - FPGA I/O Bank 4&amp;5, Xilinx and Strata Flash I/O</text>
<text x="170" y="61.4" transform="rotate(-90 170 61.4)">Document Number</text>
<text x="171.8" y="61.4" transform="rotate(-90 171.8 61.4)">&lt;Doc&gt;</text>
<text x="164.6" y="68.8" transform="rotate(-90 164.6 68.8)">Title</text>
<text x="170" y="68.8" transform="rotate(-90 170 68.8)">Size</text>
<text x="171.8" y="66.9" transform="rotate(-90 171.8 66.9)">B</text>
<text x="175.5" y="68.8" transform="rotate(-90 175.5 68.8)">Date:</text>
<text x="38.2" y="96.2" transform="rotate(-90 38.2 96.2)">FPGA Program I/O - 2.5v</text>
<text x="41.8" y="96.2" transform="rotate(-90 41.8 96.2)">I/O Bank 4, VCCIO = 2.5v</text>
<text x="115.2" y="103.5" transform="rotate(-90 115.2 103.5)">FPBGA676_27_1</text>
<text x="38.2" y="202.3" transform="rotate(-90 38.2 202.3)">ST FLASH I/O - 3.3v</text>
<text x="41.8" y="205.9" transform="rotate(-90 41.8 205.9)">I/O Bank 5, VCCIO = 3.3v</text>
<text x="113.3" y="211.4" transform="rotate(-90 113.3 211.4)">FPBGA676_27_1</text>
<text x="107.7" y="244.3" transform="rotate(-90 107.7 244.3)">Series Term at FPGA?</text>
</g>
<g font-size="1.6" fill="#f00">
<text x="101.4" y="40.6" transform="rotate(-90 101.4 40.6)">14</text>
<text x="86.8" y="43.7" transform="rotate(-90 86.8 43.7)">14</text>
<text x="86.8" y="53.8" transform="rotate(-90 86.8 53.8)">XILINX_D0</text>
<text x="101.4" y="53.8" transform="rotate(-90 101.4 53.8)">XILINX_INIT_B</text>
<text x="98" y="135.3" transform="rotate(-90 98 135.3)">7</text>
<text x="101.4" y="135.3" transform="rotate(-90 101.4 135.3)">4</text>
<text x="103.3" y="135.3" transform="rotate(-90 103.3 135.3)">4</text>
<text x="98" y="143.5" transform="rotate(-90 98 143.5)">SF_CEn</text>
<text x="101.4" y="141.6" transform="rotate(-90 101.4 141.6)">SMA2</text>
<text x="103.3" y="141.6" transform="rotate(-90 103.3 141.6)">SMA1</text>
<text x="138" y="144.1" transform="rotate(-90 138 144.1)">7</text>
<text x="49.3" y="158" transform="rotate(-90 49.3 158)">SF_DQ4</text>
<text x="53" y="158" transform="rotate(-90 53 158)">SF_DQ10</text>
<text x="56.7" y="158" transform="rotate(-90 56.7 158)">SF_DQ11</text>
<text x="65.8" y="158" transform="rotate(-90 65.8 158)">SF_DQ9</text>
<text x="69.4" y="158" transform="rotate(-90 69.4 158)">SF_DQ2</text>
<text x="76.8" y="158" transform="rotate(-90 76.8 158)">SF_DQ0</text>
<text x="78.6" y="158" transform="rotate(-90 78.6 158)">SF_DQ1</text>
<text x="138" y="156.5" transform="rotate(-90 138 156.5)">SF_DQ[15..0]</text>
<text x="51.1" y="165.3" transform="rotate(-90 51.1 165.3)">SF_A21</text>
<text x="58.5" y="165.3" transform="rotate(-90 58.5 165.3)">SF_A20</text>
<text x="60.3" y="165.3" transform="rotate(-90 60.3 165.3)">SF_A6</text>
<text x="64" y="165.3" transform="rotate(-90 64 165.3)">SF_A7</text>
<text x="67.6" y="165.3" transform="rotate(-90 67.6 165.3)">SF_A18</text>
<text x="74.9" y="165.3" transform="rotate(-90 74.9 165.3)">SF_A4</text>
<text x="80.4" y="165.3" transform="rotate(-90 80.4 165.3)">SF_A5</text>
<text x="85.9" y="165.3" transform="rotate(-90 85.9 165.3)">SF_A24</text>
<text x="89.6" y="165.3" transform="rotate(-90 89.6 165.3)">SF_A3</text>
<text x="91.4" y="165.3" transform="rotate(-90 91.4 165.3)">SF_A2</text>
<text x="98.7" y="165.3" transform="rotate(-90 98.7 165.3)">SF_A1</text>
<text x="140.8" y="189.1" transform="rotate(-90 140.8 189.1)">SF_DQ15</text>
<text x="142.6" y="189.1" transform="rotate(-90 142.6 189.1)">SF_DQ14</text>
<text x="144.4" y="189.1" transform="rotate(-90 144.4 189.1)">SF_DQ13</text>
<text x="146.3" y="189.1" transform="rotate(-90 146.3 189.1)">SF_DQ12</text>
<text x="148.1" y="189.1" transform="rotate(-90 148.1 189.1)">SF_DQ11</text>
<text x="149.9" y="189.1" transform="rotate(-90 149.9 189.1)">SF_DQ10</text>
<text x="151.7" y="189.1" transform="rotate(-90 151.7 189.1)">SF_DQ9</text>
<text x="153.6" y="189.1" transform="rotate(-90 153.6 189.1)">SF_DQ8</text>
<text x="155.4" y="189.1" transform="rotate(-90 155.4 189.1)">SF_DQ7</text>
<text x="157.2" y="189.1" transform="rotate(-90 157.2 189.1)">SF_DQ6</text>
<text x="159" y="189.1" transform="rotate(-90 159 189.1)">SF_DQ5</text>
<text x="160.9" y="189.1" transform="rotate(-90 160.9 189.1)">SF_DQ4</text>
<text x="162.7" y="189.1" transform="rotate(-90 162.7 189.1)">SF_DQ3</text>
<text x="164.6" y="189.1" transform="rotate(-90 164.6 189.1)">SF_DQ2</text>
<text x="166.4" y="189.1" transform="rotate(-90 166.4 189.1)">SF_DQ1</text>
<text x="168.2" y="189.1" transform="rotate(-90 168.2 189.1)">SF_DQ0</text>
<text x="121.8" y="198.4" transform="rotate(-90 121.8 198.4)">7</text>
<text x="121.8" y="209.4" transform="rotate(-90 121.8 209.4)">SF_A[25..1]</text>
<text x="51.1" y="231.1" transform="rotate(-90 51.1 231.1)">SF_A22</text>
<text x="54.8" y="231.1" transform="rotate(-90 54.8 231.1)">SF_A19</text>
<text x="60.3" y="231.1" transform="rotate(-90 60.3 231.1)">SF_A8</text>
<text x="64" y="231.1" transform="rotate(-90 64 231.1)">SF_A16</text>
<text x="65.8" y="231.1" transform="rotate(-90 65.8 231.1)">SF_A17</text>
<text x="67.6" y="231.1" transform="rotate(-90 67.6 231.1)">SF_A25</text>
<text x="69.4" y="231.1" transform="rotate(-90 69.4 231.1)">SF_A13</text>
<text x="74.9" y="231.1" transform="rotate(-90 74.9 231.1)">SF_A15</text>
<text x="76.8" y="231.1" transform="rotate(-90 76.8 231.1)">SF_A10</text>
<text x="80.4" y="231.1" transform="rotate(-90 80.4 231.1)">SF_A14</text>
<text x="84.1" y="231.1" transform="rotate(-90 84.1 231.1)">SF_A11</text>
<text x="87.7" y="231.1" transform="rotate(-90 87.7 231.1)">SF_A12</text>
<text x="91.4" y="231.1" transform="rotate(-90 91.4 231.1)">SF_A23</text>
<text x="95" y="231.1" transform="rotate(-90 95 231.1)">SF_A9</text>
<text x="56.7" y="238.5" transform="rotate(-90 56.7 238.5)">SF_DQ3</text>
<text x="58.5" y="238.5" transform="rotate(-90 58.5 238.5)">SF_DQ8</text>
<text x="71.3" y="238.5" transform="rotate(-90 71.3 238.5)">SF_DQ7</text>
<text x="78.6" y="238.5" transform="rotate(-90 78.6 238.5)">SF_DQ13</text>
<text x="82.3" y="238.5" transform="rotate(-90 82.3 238.5)">SF_DQ15</text>
<text x="85.9" y="238.5" transform="rotate(-90 85.9 238.5)">SF_DQ6</text>
<text x="89.6" y="238.5" transform="rotate(-90 89.6 238.5)">SF_DQ14</text>
<text x="93.2" y="238.5" transform="rotate(-90 93.2 238.5)">SF_DQ12</text>
<text x="96.9" y="238.5" transform="rotate(-90 96.9 238.5)">SF_DQ5</text>
<text x="124.3" y="234.8" transform="rotate(-90 124.3 234.8)">SF_A25</text>
<text x="126.2" y="234.8" transform="rotate(-90 126.2 234.8)">SF_A24</text>
<text x="128" y="234.8" transform="rotate(-90 128 234.8)">SF_A23</text>
<text x="129.8" y="234.8" transform="rotate(-90 129.8 234.8)">SF_A22</text>
<text x="131.6" y="234.8" transform="rotate(-90 131.6 234.8)">SF_A21</text>
<text x="133.4" y="234.8" transform="rotate(-90 133.4 234.8)">SF_A20</text>
<text x="135.3" y="234.8" transform="rotate(-90 135.3 234.8)">SF_A19</text>
<text x="137.1" y="234.8" transform="rotate(-90 137.1 234.8)">SF_A18</text>
<text x="138.9" y="234.8" transform="rotate(-90 138.9 234.8)">SF_A17</text>
<text x="140.8" y="234.8" transform="rotate(-90 140.8 234.8)">SF_A16</text>
<text x="142.6" y="234.8" transform="rotate(-90 142.6 234.8)">SF_A15</text>
<text x="144.4" y="234.8" transform="rotate(-90 144.4 234.8)">SF_A14</text>
<text x="146.3" y="234.8" transform="rotate(-90 146.3 234.8)">SF_A13</text>
<text x="148.1" y="234.8" transform="rotate(-90 148.1 234.8)">SF_A12</text>
<text x="149.9" y="234.8" transform="rotate(-90 149.9 234.8)">SF_A11</text>
<text x="151.7" y="234.8" transform="rotate(-90 151.7 234.8)">SF_A10</text>
<text x="153.6" y="234.8" transform="rotate(-90 153.6 234.8)">SF_A9</text>
<text x="155.4" y="234.8" transform="rotate(-90 155.4 234.8)">SF_A8</text>
<text x="157.2" y="234.8" transform="rotate(-90 157.2 234.8)">SF_A7</text>
<text x="159" y="234.8" transform="rotate(-90 159 234.8)">SF_A6</text>
<text x="160.9" y="234.8" transform="rotate(-90 160.9 234.8)">SF_A5</text>
<text x="162.7" y="234.8" transform="rotate(-90 162.7 234.8)">SF_A4</text>
<text x="164.6" y="234.8" transform="rotate(-90 164.6 234.8)">SF_A3</text>
<text x="166.4" y="234.8" transform="rotate(-90 166.4 234.8)">SF_A2</text>
<text x="168.2" y="234.8" transform="rotate(-90 168.2 234.8)">SF_A1</text>
<text x="63.2" y="257.3" transform="rotate(-90 63.2 257.3)">7</text>
<text x="63.2" y="254.5" transform="rotate(-90 63.2 254.5)">SF_OEn</text>
<text x="74" y="255.6" transform="rotate(-90 74 255.6)">SF_WAIT</text>
<text x="99.8" y="255.5" transform="rotate(-90 99.8 255.5)">SF_RSTn</text>
<text x="101.6" y="257.7" transform="rotate(-90 101.6 257.7)">7</text>
<text x="101.6" y="254.9" transform="rotate(-90 101.6 254.9)">SF_WEn</text>
<text x="103.5" y="255.6" transform="rotate(-90 103.5 255.6)">SF_ADVn</text>
<text x="105.3" y="257.3" transform="rotate(-90 105.3 257.3)">7</text>
<text x="105.3" y="254.5" transform="rotate(-90 105.3 254.5)">SF_CLK</text>
<text x="74" y="258.4" transform="rotate(-90 74 258.4)">7</text>
<text x="99.8" y="258.2" transform="rotate(-90 99.8 258.2)">7</text>
<text x="103.5" y="258.4" transform="rotate(-90 103.5 258.4)">7</text>
</g>
<g font-size="1.6" fill="#00f">
<text x="109.5" y="90.7" transform="rotate(-90 109.5 90.7)">5 of 11</text>
<text x="107.7" y="198.6" transform="rotate(-90 107.7 198.6)">6 of 11</text>
</g>
<g font-size="1.6" fill="#000080">
<text x="45.7" y="102.6" transform="rotate(-90 45.7 102.6)">U2E</text>
<text x="113.3" y="103.5" transform="rotate(-90 113.3 103.5)">XC3S4000</text>
<text x="45.7" y="210.5" transform="rotate(-90 45.7 210.5)">U2F</text>
<text x="111.5" y="211.4" transform="rotate(-90 111.5 211.4)">XC3S4000</text>
</g>
<g font-size="1.3">
<text x="25.1" y="2.5" transform="rotate(-90 25.1 2.5)">D</text>
<text x="68.5" y="2.5" transform="rotate(-90 68.5 2.5)">C</text>
<text x="111.9" y="2.5" transform="rotate(-90 111.9 2.5)">B</text>
<text x="155.4" y="2.5" transform="rotate(-90 155.4 2.5)">A</text>
<text x="1.7" y="30.4" transform="rotate(-90 1.7 30.4)">1</text>
<text x="177.3" y="30.4" transform="rotate(-90 177.3 30.4)">1</text>
<text x="1.7" y="85.2" transform="rotate(-90 1.7 85.2)">2</text>
<text x="177.3" y="85.2" transform="rotate(-90 177.3 85.2)">2</text>
<text x="1.7" y="140.1" transform="rotate(-90 1.7 140.1)">3</text>
<text x="177.3" y="140.1" transform="rotate(-90 177.3 140.1)">3</text>
<text x="1.7" y="194.9" transform="rotate(-90 1.7 194.9)">4</text>
<text x="177.3" y="194.9" transform="rotate(-90 177.3 194.9)">4</text>
<text x="1.7" y="249.8" transform="rotate(-90 1.7 249.8)">5</text>
<text x="177.3" y="249.8" transform="rotate(-90 177.3 249.8)">5</text>
<text x="25.1" y="278.6" transform="rotate(-90 25.1 278.6)">D</text>
<text x="68.5" y="278.6" transform="rotate(-90 68.5 278.6)">C</text>
<text x="111.9" y="278.6" transform="rotate(-90 111.9 278.6)">B</text>
<text x="155.4" y="278.6" transform="rotate(-90 155.4 278.6)">A</text>
</g>
</svg>
